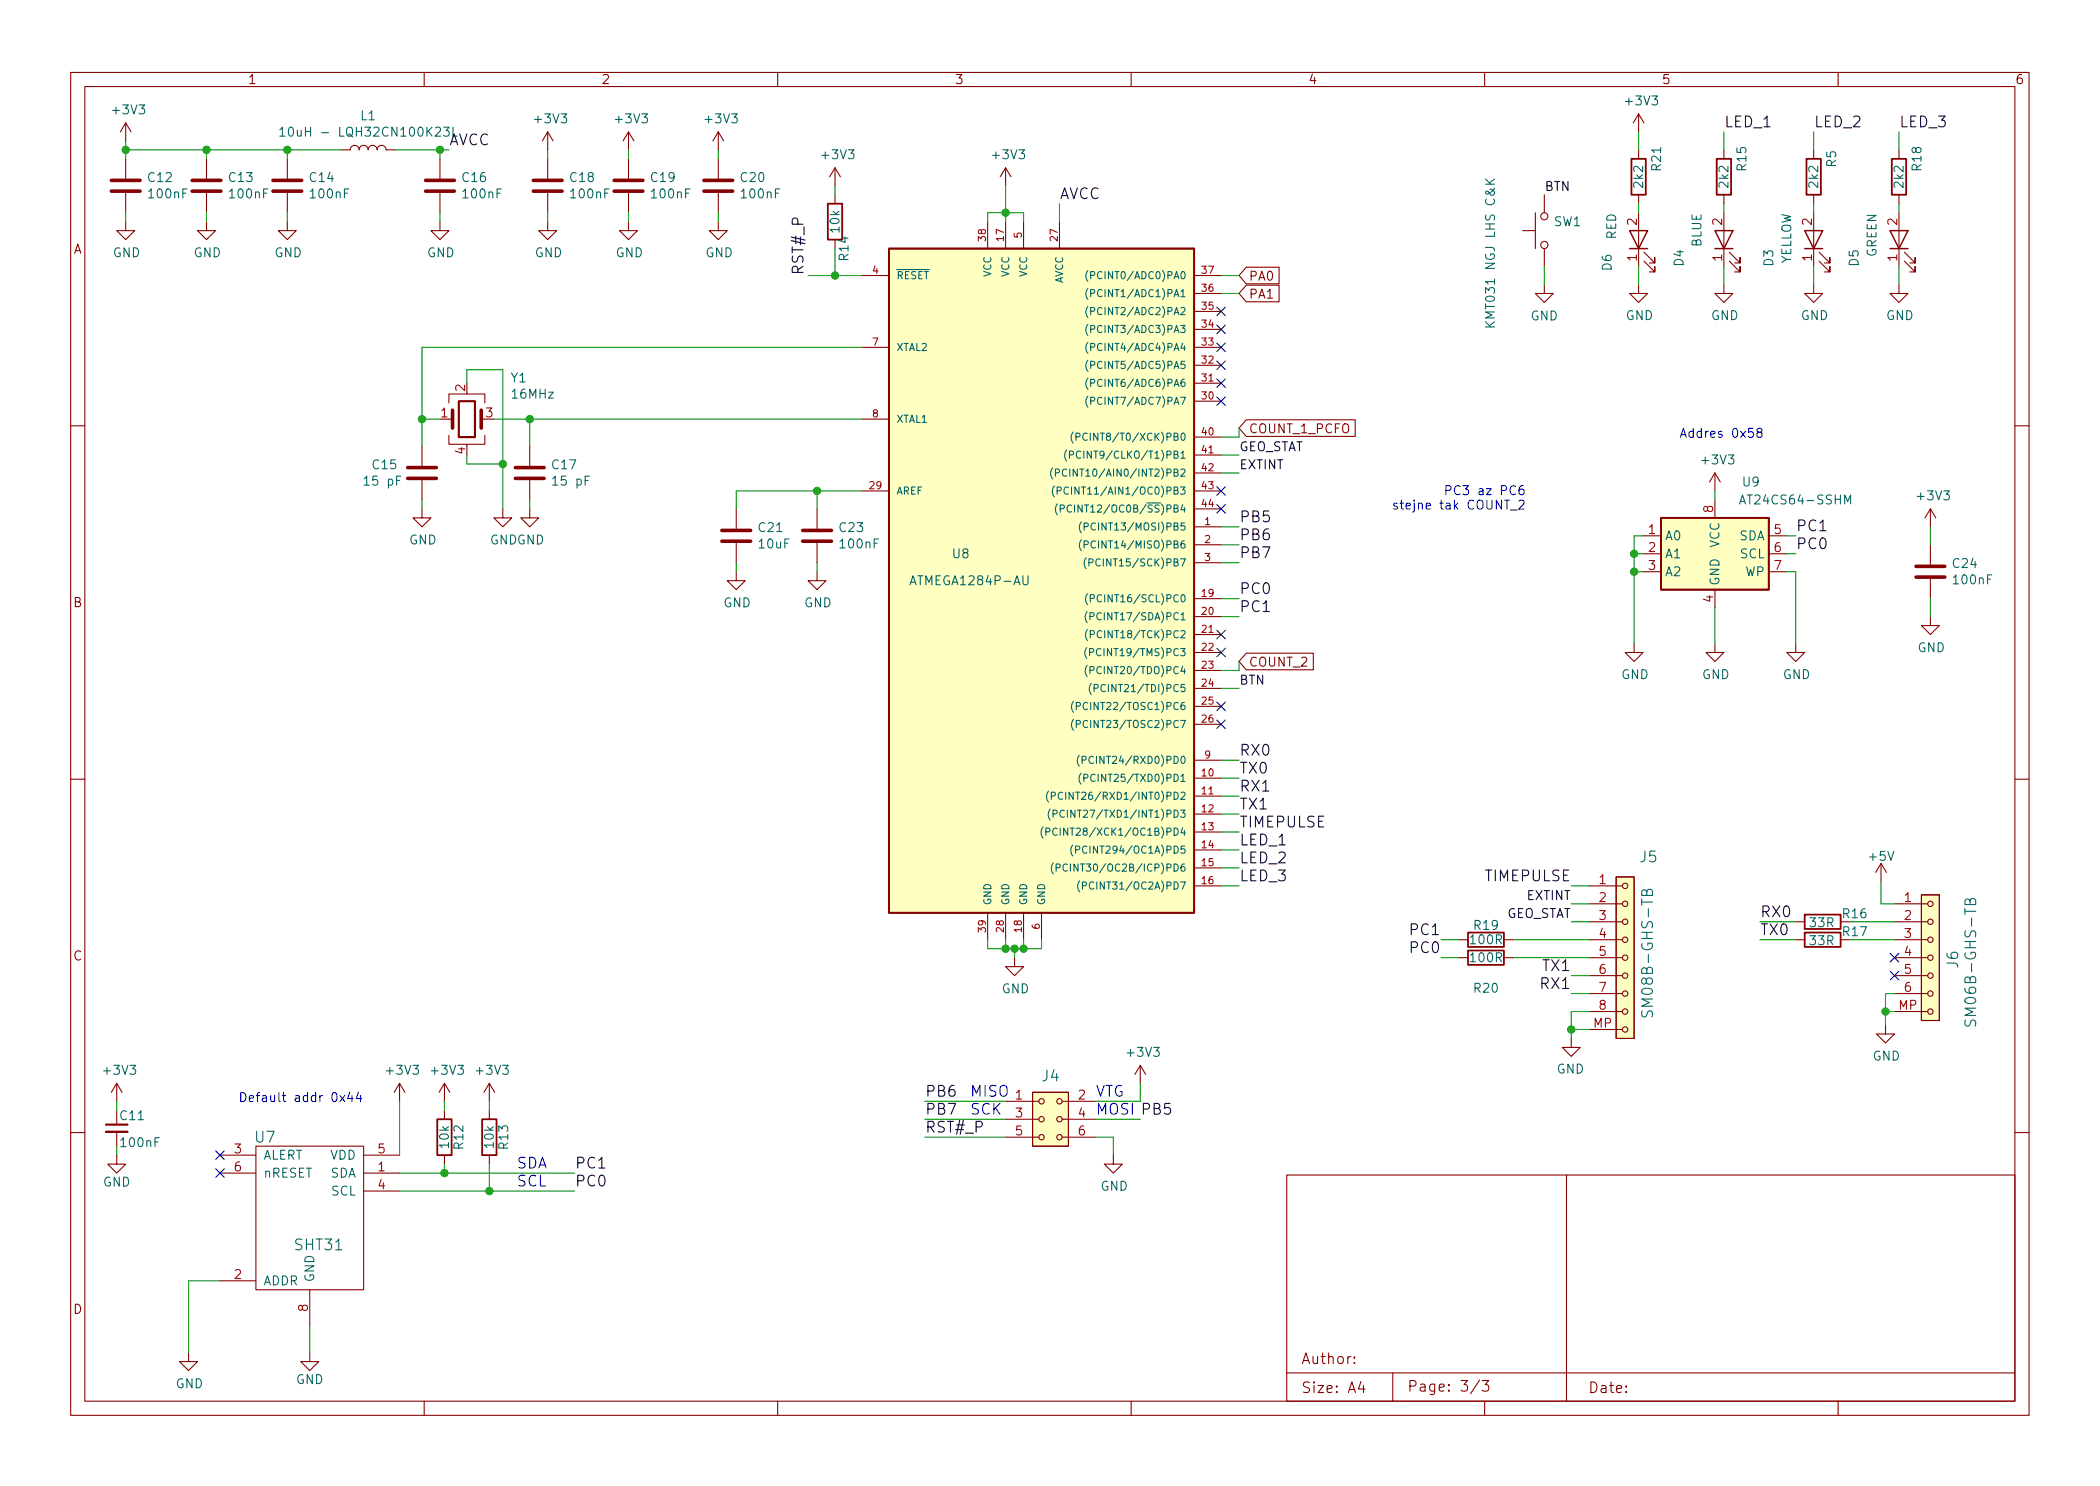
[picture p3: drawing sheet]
<svg xmlns="http://www.w3.org/2000/svg" width="297mm" height="210mm" viewBox="0 0 297 210" stroke-linecap="round" stroke-linejoin="round" font-family="sans-serif">
<g fill="none" stroke="#840000" stroke-width=".15">
<path d="M10 10.2h277v190.1h-277zM12 12.2h273v186.1h-273zM17.8 17.4v2.5M17.8 17.4l-.8 1.3M17.8 17.4l.7 1.3M60 10.2v2M77.5 18.7l-.8 1.2M77.5 18.7v2.5M77.5 18.7l.7 1.2M88.9 18.7l-.8 1.2M88.9 18.7v2.5M88.9 18.7l.8 1.2"/>
<path d="M101.6 18.7l-.8 1.2M101.6 18.7v2.5M101.6 18.7l.8 1.2M110 10.2v2M160 10.2v2M210 10.2v2M231.8 16.1l-.8 1.3M231.8 16.1v2.6M231.8 16.1l.7 1.3M260 10.2v2M17.8 31.4v1.2h1.2l-1.2 1.3-1.3-1.3h1.3M17.8 22.5v2.8"/>
<path d="M17.8 27.3v2.8M29.2 31.4v1.2h1.3l-1.3 1.3-1.3-1.3h1.3M29.2 22.5v2.8M29.2 27.3v2.8M40.6 31.4v1.2h1.3l-1.3 1.3-1.2-1.3h1.2M40.6 22.5v2.8M40.6 27.3v2.8M48.3 21.2h1.2a.64 .64 0 0 1 .7-.6 .64 .64 0 0 1 .6 .6 .64 .64 0 0 1 .6-.6 .64 .64 0 0 1 .7 .6 .64 .64 0 0 1 .6-.6 .64 .64 0 0 1 .6 .6 .64 .64 0 0 1 .7-.6 .64 .64 0 0 1 .6 .6h1.3M62.2 31.4v1.2h1.3l-1.3 1.3-1.2-1.3h1.2M62.2 22.5v2.8M62.2 27.3v2.8M77.5 31.4v1.2h1.2l-1.2 1.3-1.3-1.3h1.3"/>
<path d="M77.5 22.5v2.8M77.5 27.3v2.8M88.9 31.4v1.2h1.3l-1.3 1.3-1.3-1.3h1.3M88.9 22.5v2.8M88.9 27.3v2.8M101.6 31.4v1.2h1.3l-1.3 1.3-1.3-1.3h1.3M101.6 22.5v2.8M101.6 27.3v2.8M118.1 23.7l-.8 1.3M118.1 23.7v2.6M118.1 27.6v1.2M118.1 33.9v1.3"/>
<path d="M118.1 23.7l.8 1.3M121.9 39h3.8M139.7 31.4v3.8M142.2 23.7v2.6M142.2 31.4v3.8M142.2 23.7l-.7 1.3M142.2 23.7l.8 1.3M144.8 31.4v3.8M149.9 31.4v3.8M168.9 39h3.8M176.3 37.8h4.6v2.4h-4.6l-1-1.2zM215.4 32.6h1.8"/>
<path d="M217.2 30.1v5.1M218.4 27.6v2.5M218.4 35.2v2.5M231.8 21.2v1.3M231.8 27.6v1.2M231.8 30.1v7.6M232.5 37l1.6 1.5v-.8v.8h-.8M232.5 35.7l1.6 1.5v-.8v.8h-.8M243.8 21.2v1.3M243.8 27.6v1.2M243.8 30.1v7.6M244.6 37l1.5 1.5v-.8v.8h-.7"/>
<path d="M244.6 35.7l1.5 1.5v-.8v.8h-.7M256.5 21.2v1.3M256.5 27.6v1.2M256.5 30.1v7.6M257.3 37l1.5 1.5v-.8v.8h-.7M257.3 35.7l1.5 1.5v-.8v.8h-.7M268.6 21.2v1.3M268.6 27.6v1.2M268.6 30.1v7.6M269.4 37l1.5 1.5v-.8v.8h-.8M269.4 35.7l1.5 1.5v-.8v.8h-.8M63.5 57v-1.3h5.1v1.3"/>
<path d="M63.5 59.3h.5M68.1 59.3h.5M121.9 59.3h3.8M121.9 49.1h3.8M168.9 56.8h3.8M168.9 54.2h3.8M168.9 51.7h3.8M168.9 49.1h3.8M168.9 46.6h3.8M168.9 44.1h3.8M168.9 41.5h3.8M176.3 40.3h4.6v2.4h-4.6l-1-1.2z"/>
<path d="M176.3 59.4h15.4v2.3h-15.4l-1-1.1zM218.4 40.3v1.2h1.3l-1.3 1.3-1.2-1.3h1.2M231.8 40.3v1.2h1.2l-1.2 1.3-1.3-1.3h1.3M243.8 40.3v1.2h1.3l-1.3 1.3-1.2-1.3h1.2M256.5 40.3v1.2h1.3l-1.3 1.3-1.2-1.3h1.2M268.6 40.3v1.2h1.3l-1.3 1.3-1.3-1.3h1.3M10 60.2h2M59.7 72v1.3h1.3l-1.3 1.2-1.3-1.2h1.3M59.7 63.1v2.8M59.7 67.9v2.8M63.5 61.6v1.3h5.1v-1.3M71.1 72v1.3h1.3l-1.3 1.2-1.3-1.2h1.3"/>
<path d="M74.9 72v1.3h1.3l-1.3 1.2-1.2-1.2h1.2M74.9 63.1v2.8M74.9 67.9v2.8M104.1 72v2.8M104.1 76.8v2.8M115.6 72v2.8M115.6 76.8v2.8M121.9 69.5h3.8M168.9 74.5h3.8M168.9 77.1h3.8M168.9 69.5h3.8M168.9 79.6h3.8"/>
<path d="M168.9 61.8h3.8M168.9 64.4h3.8M168.9 66.9h3.8M168.9 72h3.8M232.4 75.8h2.5M232.4 78.4h2.5M242.6 66.9l-.8 1.3M242.6 66.9v2.6M242.6 70.7v2.6M242.6 66.9l.7 1.3M250.2 75.8h2.5M250.2 78.4h2.5"/>
<path d="M273 72v2.5M273 77.1v2.8M273 72l-.7 1.3M273 72l.8 1.3M285 60.2h2M104.1 80.9v1.3h1.3l-1.3 1.2-1.2-1.2h1.2M115.6 80.9v1.3h1.2l-1.2 1.2-1.3-1.2h1.3M168.9 84.7h3.8M168.9 87.2h3.8M168.9 89.8h3.8M168.9 92.3h3.8M168.9 94.9h3.8"/>
<path d="M168.9 97.4h3.8M168.9 99.9h3.8M176.3 92.4h9.5v2.4h-9.5l-1-1.2zM231.1 91.1v1.2h1.3l-1.3 1.3-1.2-1.3h1.2M232.4 80.9h2.5M242.6 91.1v1.2h1.2l-1.2 1.3-1.3-1.3h1.3M242.6 83.4v2.6M250.2 80.9h2.5M254 91.1v1.2h1.3l-1.3 1.3-1.3-1.3h1.3M273 87.2v1.3h1.3l-1.3 1.3-1.2-1.3h1.2M273 81.9v2.8M10 110.2h2"/>
<path d="M168.9 110.1h3.8M168.9 112.6h3.8M168.9 115.2h3.8M168.9 117.7h3.8M168.9 102.5h3.8M168.9 107.6h3.8M285 110.2h2M139.7 129.2v3.8M142.2 129.2v3.8M143.5 135.5v1.3h1.3l-1.3 1.2-1.3-1.2h1.3M144.8 129.2v3.8M147.3 129.2v3.8"/>
<path d="M168.9 120.3h3.8M168.9 122.8h3.8M168.9 125.3h3.8M206.4 133h1.2M206.4 135.5h1.2M212.7 133h1.3M212.7 135.5h1.3M224.8 125.3h4.7M224.8 133h4.7M224.8 130.4h4.7M224.8 138h4.7M224.8 135.5h4.7"/>
<path d="M224.8 127.9h4.7M228.6 124.1h2.5v22.8h-2.5zM254 133h1.3M254 130.4h1.3M266.1 122.2l-.8 1.2M266.1 122.2v2.5M266.1 122.2l.7 1.2M268 133h4.7M268 130.4h4.7M268 138h4.7M268 135.5h4.7M268 127.9h4.7"/>
<path d="M271.8 126.6h2.5v17.8h-2.5zM16.5 153.3l-.8 1.3M16.5 153.3v2.5M16.5 157.1v1.9M16.5 153.3l.8 1.3M56.5 153.3l-.7 1.3M56.5 153.3v2.5M56.5 153.3l.8 1.3M62.9 153.3v2.5M62.9 157.1v1.3M62.9 153.3l-.8 1.3M62.9 153.3l.7 1.3"/>
<path d="M69.2 153.3v2.5M69.2 157.1v1.3M69.2 153.3l-.7 1.3M69.2 153.3l.8 1.3M142.2 158.4h4.7M142.2 155.8h4.7M146 154.6h5.1v7.6h-5.1zM150.2 158.4h4.7M150.2 155.8h4.7M161.3 150.7l-.8 1.3M161.3 150.7v2.6M161.3 150.7l.8 1.3"/>
<path d="M222.2 146.9v1.3h-1.2l1.2 1.3 1.3-1.3h-1.3M224.8 145.7h4.7M224.8 143.1h4.7M224.8 140.6h4.7M266.7 145v1.3h1.3l-1.3 1.3-1.3-1.3h1.3M268 143.1h4.7M268 140.6h4.7M10 160.2h2M16.5 163.4v1.3h1.3l-1.3 1.3-1.3-1.3h1.3M16.5 160.1v2.1M31.1 166h5.1M31.1 163.4h5.1"/>
<path d="M36.2 162.2h15.2v20.3h-15.2zM51.4 166h5.1M51.4 163.4h5.1M51.4 168.5h5.1M62.9 163.4v1.3M69.2 163.4v1.3M142.2 160.9h4.7M150.2 160.9h4.7M157.5 163.4v1.3h1.2l-1.2 1.3-1.3-1.3h1.3M182 166.3h103v32h-103zM221.6 166.3v32M285 160.2h2"/>
<path d="M26.7 191.4v1.3h1.2l-1.2 1.2-1.3-1.2h1.3M31.1 181.2h5.1M43.8 191.4v1.3h1.3l-1.3 1.2-1.3-1.2h1.3M43.8 182.5v5.1M60 198.3v2M110 198.3v2M160 198.3v2M182 194.3h103M191.6 192.8v.1h-.1l.1-.1v.1M191.6 192v.1h-.1l.1-.1v.1M192.5 195.5l-.4 1h1M192.9 196v1"/>
<path d="M197 194.3v4M209.3 195.3l-1.3 1.9M209.6 195.3h1l-.5 .6a.41 .41 0 0 1 .5 .3v.3l-.2 .3h-.5l-.3-.1M210 198.3v2M260 198.3v2"/>
<circle cx="218.4" cy="34.7" r=".51"/>
<circle cx="218.4" cy="30.6" r=".51"/>
<circle cx="229.9" cy="125.3" r=".38"/>
<circle cx="229.9" cy="130.4" r=".38"/>
<circle cx="229.9" cy="127.9" r=".38"/>
<circle cx="229.9" cy="138" r=".38"/>
<circle cx="229.9" cy="135.5" r=".38"/>
<circle cx="229.9" cy="133" r=".38"/>
<circle cx="273.1" cy="130.4" r=".38"/>
<circle cx="273.1" cy="127.9" r=".38"/>
<circle cx="273.1" cy="135.5" r=".38"/>
<circle cx="273.1" cy="133" r=".38"/>
<circle cx="273.1" cy="138" r=".38"/>
<circle cx="147.3" cy="158.4" r=".38"/>
<circle cx="147.3" cy="155.8" r=".38"/>
<circle cx="149.9" cy="155.8" r=".38"/>
<circle cx="149.9" cy="158.4" r=".38"/>
<circle cx="229.9" cy="145.7" r=".38"/>
<circle cx="229.9" cy="140.6" r=".38"/>
<circle cx="229.9" cy="143.1" r=".38"/>
<circle cx="273.1" cy="143.1" r=".38"/>
<circle cx="273.1" cy="140.6" r=".38"/>
<circle cx="147.3" cy="160.9" r=".38"/>
<circle cx="149.9" cy="160.9" r=".38"/>
</g>
<g fill="none" stroke="#840000" stroke-width=".51">
<path d="M15.7 27h4.1M15.7 25.5h4.1M27.2 27h4M27.2 25.5h4M38.6 27h4.1M38.6 25.5h4.1M60.2 27h4.1M60.2 25.5h4.1M75.4 27h4.1M75.4 25.5h4.1M86.9 27h4M86.9 25.5h4"/>
<path d="M99.6 27h4M99.6 25.5h4M64 58v2.6M68.1 58v2.6M57.7 67.7h4M57.7 66.2h4M72.9 67.7h4.1M72.9 66.2h4.1M102.1 76.6h4.1M102.1 75.1h4.1M113.5 76.6h4.1M113.5 75.1h4.1"/>
<path d="M271 81.7h4.1M271 80.1h4.1"/>
</g>
<path d="M64.9 56.8h2.3v5h-2.3zM15 159.1h3" fill="none" stroke="#840000" stroke-width=".3"/>
<g fill="none" stroke="#840000" stroke-width=".25">
<path d="M117.1 28.8h2v5.1h-2zM125.7 35.2h43.2v94h-43.2zM230.8 22.5h2v5.1h-2zM242.8 22.5h2.1v5.1h-2.1zM255.5 22.5h2.1v5.1h-2.1zM267.6 22.5h2v5.1h-2zM234.9 73.3h15.3v10.1h-15.3zM207.6 131.9h5.1v2.1h-5.1zM207.6 134.5h5.1v2h-5.1zM255.3 131.9h5v2.1h-5zM255.3 129.4h5v2h-5zM61.8 158.4h2.1v5h-2.1z"/>
<path d="M68.2 158.4h2v5h-2z"/>
</g>
<g fill="#ffffc2" stroke="#ffffc2" stroke-width=".14">
<path d="M125.7 35.2h43.2v94h-43.2z"/>
<path d="M228.6 124.1h2.5v22.8h-2.5z"/>
<path d="M271.8 126.6h2.5v17.8h-2.5z"/>
<path d="M146 154.6h5.1v7.6h-5.1z"/>
<path d="M234.9 73.3h15.3v10.1h-15.3z"/>
</g>
<g fill="none" stroke="#006464" stroke-width=".15">
<path d="M39.6 18.4l.3-.4v1.3M39.6 19.3h.7M40.9 18.1l.2-.1a.68 .68 0 0 1 .3 1.1l-.2 .2a.69 .69 0 0 1-.3-1.2zM62.7 18h.8l-.4 .5 .4 .1v.5l-.2 .2h-.4l-.2-.2M64.1 18v1.3h.6M153.9 38.3a1.17 1.17 0 0 0 0 1.5M154.3 39l.5-.1 .1-.1-.1-.3-.5-.1v1M210.1 26.1h1.3M210.1 25.3l.8 .8M211.4 25.3l-.7 .6M153.9 56.1a1.17 1.17 0 0 0 0 1.5M153.9 53.5a1.17 1.17 0 0 0 0 1.6"/>
<path d="M153.9 51a1.17 1.17 0 0 0 0 1.5M153.9 48.4a1.17 1.17 0 0 0 0 1.6M153.9 45.9a1.17 1.17 0 0 0 0 1.5M153.9 43.4a1.17 1.17 0 0 0 0 1.5M153.9 40.8a1.17 1.17 0 0 0 0 1.6M154.3 56.7h.5l.1-.2-.1-.2-.5-.1v1M154.3 54.2h.5l.1-.2-.1-.2-.5-.1v1M154.3 51.7l.5-.1 .1-.1-.1-.3-.5-.1v1M154.3 49.1h.5l.1-.2-.1-.2-.5-.1v1M154.3 46.6l.5-.1 .1-.1-.1-.3-.5-.1v1.1M154.3 44h.5l.1-.2-.1-.2-.5-.1v1M154.3 41.5h.5l.1-.2-.1-.2-.5-.1v1"/>
<path d="M210.1 46.3h1.3M210.1 45.5l.8 .8M211.4 45.5l-.7 .6M148.9 66.2a1.17 1.17 0 0 0 0 1.6M149.1 68.8a1.17 1.17 0 0 0 0 1.5M149.3 66.9h.5l.1-.2-.1-.2-.5-.1v1M149.5 69.4h.5l.1-.2v-.2l-.6-.1v1M149.6 71.3a1.17 1.17 0 0 0 0 1.5M150 72l.4-.1 .1-.1v-.3l-.5-.1v1.1M150.9 63.7a1.17 1.17 0 0 0 0 1.5M150.9 66.5a.48 .48 0 0 0-.7 .3 .48 .48 0 0 0 .5 .6l.2-.1M151.1 69a.48 .48 0 0 0-.6 .3 .48 .48 0 0 0 .4 .6l.2-.1"/>
<path d="M151.3 64.4l.5-.1 .1-.1-.1-.3-.5-.1v1M151.8 61.1a1.17 1.17 0 0 0 0 1.6M152.2 61.8h.5l.1-.2-.1-.2-.5-.1v1M152.9 63.9a.48 .48 0 0 0-.7 .4 .48 .48 0 0 0 .5 .5l.2-.1M153 73.8a1.17 1.17 0 0 0 0 1.6M153 76.4a1.17 1.17 0 0 0 0 1.5M153.4 74.5h.4l.1-.2v-.2l-.5-.1v1M153.4 77.1l.4-.1 .1-.1v-.3l-.5-.1v1M153.6 78.9a1.17 1.17 0 0 0 0 1.6M153.8 61.4a.48 .48 0 0 0-.7 .3 .48 .48 0 0 0 .5 .6l.2-.1M154 79.6h.5l.1-.2v-.2l-.6-.1v1M246 71.3l.5-1.3 .4 1.3"/>
<path d="M246.2 70.9h.6M260.9 71.3v-1.3l.4 .9 .5-.9v1.3M144.7 81.5v1l.2 .2h.4l.1-.2v-1M151.9 99.2a1.17 1.17 0 0 0 0 1.6M152.2 99.9h.5l.1-.2v-.2l-.6-.1v1M153.7 91.6a1.17 1.17 0 0 0 0 1.6M153.8 86.5a1.17 1.17 0 0 0 0 1.6M153.8 94.2a1.17 1.17 0 0 0 0 1.5M153.8 84a1.17 1.17 0 0 0 0 1.5M153.8 89.1a1.17 1.17 0 0 0 0 1.5M154.1 92.3h.5l.1-.2v-.2l-.6-.1v1M154.2 87.2h.5l.1-.2-.1-.2-.5-.1v1"/>
<path d="M154.2 94.8h.5l.1-.2-.1-.2-.5-.1v1M154.2 84.7l.5-.1 .1-.1v-.3l-.6-.1v1.1M154.2 89.8l.5-.1 .1-.1v-.3l-.6-.1v1M154.4 96.7a1.17 1.17 0 0 0 0 1.5M154.8 97.4l.4-.1 .1-.1v-.3l-.5-.1v1.1M147.5 117a1.17 1.17 0 0 0 0 1.6M147.9 117.7h.5l.1-.2v-.2l-.6-.1v1M148.3 111.9a1.17 1.17 0 0 0 0 1.6M148.6 114.5a1.17 1.17 0 0 0 0 1.5M148.7 112.6h.5l.1-.2-.1-.2-.5-.1v1M148.9 115.2l.5-.1 .1-.1v-.3l-.6-.1v1M149.5 117.3a.48 .48 0 0 0-.6 .3 .48 .48 0 0 0 .4 .6l.2-.1"/>
<path d="M150.3 112.2a.48 .48 0 0 0-.7 .3 .48 .48 0 0 0 .5 .6l.2-.1M150.5 114.7a.48 .48 0 0 0-.6 .4 .48 .48 0 0 0 .5 .5l.1-.1M151.8 119.6a1.17 1.17 0 0 0 0 1.5M151.9 101.8a1.17 1.17 0 0 0 0 1.5M152.2 102.5l.5-.1 .1-.1v-.3l-.6-.1v1M152.7 106.9a1.17 1.17 0 0 0 0 1.5M152.9 109.4a1.17 1.17 0 0 0 0 1.5M153.1 107.5h.4l.1-.2v-.2l-.5-.1v1M153.3 110.1l.5-.1 .1-.1-.1-.3-.5-.1v1.1M149 122.1a1.17 1.17 0 0 0 0 1.5M149.4 122.8l.5-.1 .1-.1-.1-.3-.5-.1v1.1M151 122.3a.48 .48 0 0 0-.7 .4 .48 .48 0 0 0 .5 .6l.2-.1"/>
<path d="M152.1 120.2h.5l.1-.2v-.2l-.6-.1v1M152.7 124.6a1.17 1.17 0 0 0 0 1.6M153.1 125.3h.5l.1-.2-.1-.2-.5-.1v1M232.9 126.2a.41 .41 0 0 1 .4-.4 .41 .41 0 0 1 .4 .3v.6h-1.5l.1-.7a.36 .36 0 0 1 .4-.1 .36 .36 0 0 1 .2 .3v.5M278.7 127.5a.41 .41 0 0 1 .3-.4 .41 .41 0 0 1 .5 .3v.6h-1.6l.1-.7a.36 .36 0 0 1 .4-.1 .36 .36 0 0 1 .3 .3v.5M232.3 143l-.1 .2 .1 .5a.36 .36 0 0 0 .4 .2 .36 .36 0 0 0 .2-.3 .56 .56 0 0 1 .4-.6l.3 .1 .1 .2v.6M278 144.3l-.1 .2 .1 .5a.36 .36 0 0 0 .4 .2 .36 .36 0 0 0 .3-.3 .56 .56 0 0 1 .3-.6l.3 .1 .2 .2-.1 .6"/>
</g>
<path d="M230.5 32.6h2.5l-1.2 2.6zM230.5 35.2h2.5M242.6 32.6h2.5l-1.3 2.6zM242.6 35.2h2.5M255.3 32.6h2.5l-1.3 2.6zM255.3 35.2h2.5M267.3 32.6h2.6l-1.3 2.6zM267.3 35.2h2.6" fill="none" stroke="#840000" stroke-width=".2"/>
<path d="M15 160.1h3" fill="none" stroke="#840000" stroke-width=".33"/>
<path d="M197.6 71.3l-.3-.1-.2 .2 .1 .2 .4 .1v.3h-.5M198 71.2h.5M198.2 70.8v1.1l.1 .1h.2M204.5 69.4l.6-.1 .1-.2v-.3l-.2-.1h-.5v1.3M237.7 61.9l.4-1.3 .4 1.3M237.8 61.5h.6M34.1 154.6a.64 .64 0 0 1 .7 .6 .64 .64 0 0 1-.7 .7zM35.3 155.4l.6-.1-.1-.2-.3-.1-.2 .2v.6h.5" fill="none" stroke="#0000c2" stroke-width=".15"/>
<g fill="none" stroke="#009600" stroke-width=".15">
<path d="M17.8 19.9v2.6M231.8 18.7v2.5M243.8 18.7v2.5M256.5 18.7v2.5M268.6 18.7v2.5M17.8 30.1v1.3M17.8 21.2h30.5M29.2 21.2v1.3M29.2 30.1v1.3M40.6 21.2v1.3M40.6 30.1v1.3M55.9 21.2h7.6"/>
<path d="M62.2 21.2v1.3M62.2 30.1v1.3M77.5 21.2v1.3M77.5 30.1v1.3M88.9 21.2v1.3M88.9 30.1v1.3M101.6 21.2v1.3M101.6 30.1v1.3M114.3 39h7.6M118.1 26.3v1.3M118.1 35.2v3.8M139.7 31.4v-1.3h5.1v1.3"/>
<path d="M142.2 26.3v5.1M149.9 28.8v2.6M172.7 39h2.6M218.4 37.7v2.6M231.8 28.8v1.3M231.8 37.7v2.6M243.8 28.8v1.3M243.8 37.7v2.6M256.5 28.8v1.3M256.5 37.7v2.6M268.6 28.8v1.3M268.6 37.7v2.6"/>
<path d="M59.7 59.3h2.5M66 54.2v-1.9h5.1v19.7M69.8 59.3h52.1M74.9 59.3v3.8M121.9 49.1h-62.2v14M172.7 41.5h2.6M59.7 70.7v1.3M66 64.4v1.3h5.1M74.9 70.7v1.3M104.1 79.6v1.3M115.6 69.5v2.5M115.6 79.6v1.3"/>
<path d="M121.9 69.5h-17.8v2.5M172.7 74.5h2.6M172.7 79.6h2.6M172.7 77.1h2.6M172.7 64.4h2.6M172.7 66.9h2.6M175.3 60.6v1.2h-2.6M231.1 78.4h1.3M232.4 75.8h-1.3v15.3M242.6 69.5v1.2M252.7 78.4h1.3M252.7 75.8h1.3"/>
<path d="M273 74.5v2.6M172.7 84.7h2.6M172.7 87.2h2.6M172.7 97.4h2.6M175.3 93.6v1.3h-2.6M231.1 80.9h1.3M242.6 86v5.1M252.7 80.9h1.3v10.2M273 84.7v2.5M172.7 115.2h2.6M172.7 117.7h2.6M172.7 112.6h2.6"/>
<path d="M172.7 107.6h2.6M172.7 110.1h2.6M139.7 133v1.2h7.6v-1.2M142.2 133v1.2M143.5 134.2v1.3M144.8 133v1.2M172.7 125.3h2.6M172.7 122.8h2.6M172.7 120.3h2.6M203.8 133h2.6M203.8 135.5h2.6M214 133h10.8"/>
<path d="M214 135.5h10.8M222.2 125.3h2.6M222.2 130.4h2.6M222.2 127.9h2.6M222.2 138h2.6M248.9 130.4h5.1M248.9 133h5.1M261.6 130.4h6.4M261.6 133h6.4M266.1 124.7v3.2h1.9M16.5 155.8v1.3M56.5 155.8v7.6"/>
<path d="M62.9 155.8v1.3M69.2 155.8v1.3M130.8 155.8h11.4M130.8 158.4h11.4M154.9 158.4h6.4M161.3 153.3v2.5h-6.4M222.2 140.6h2.6M222.2 145.7h2.6M224.8 143.1h-2.6v3.8M266.7 143.1h1.3M268 140.6h-1.3v4.4M16.5 162.2v1.2"/>
<path d="M56.5 166h24.8M56.5 168.5h24.8M62.9 164.7v1.3M69.2 164.7v3.8M130.8 160.9h11.4M154.9 160.9h2.6v2.5M31.1 181.2h-4.4v10.2M43.8 187.6v3.8"/>
</g>
<g fill="none" stroke="#000084" stroke-width=".15">
<path d="M172.1 46l1.2 1.2M172.1 48.5l1.2 1.3M172.1 53.6l1.2 1.2M172.1 43.5l1.2 1.2M172.1 56.2l1.2 1.2M172.1 51.1l1.2 1.2M173.3 46l-1.2 1.2M173.3 48.5l-1.2 1.3M173.3 53.6l-1.2 1.2M173.3 43.5l-1.2 1.2M173.3 56.2l-1.2 1.2M173.3 51.1l-1.2 1.2"/>
<path d="M172.1 71.4l1.2 1.2M172.1 68.9l1.2 1.2M173.3 71.4l-1.2 1.2M173.3 68.9l-1.2 1.2M172.1 91.7l1.2 1.2M172.1 89.2l1.2 1.2M172.1 99.3l1.2 1.3M173.3 91.7l-1.2 1.2M173.3 89.2l-1.2 1.2M173.3 99.3l-1.2 1.3M172.1 101.9l1.2 1.2M173.3 101.9l-1.2 1.2"/>
<path d="M267.4 137.4l1.2 1.3M267.4 134.9l1.2 1.2M268.6 137.4l-1.2 1.3M268.6 134.9l-1.2 1.2M30.5 162.8l1.2 1.3M30.5 165.4l1.2 1.2M31.7 162.8l-1.2 1.3M31.7 165.4l-1.2 1.2"/>
</g>
<g fill="#009600" stroke="#009600" stroke-width=".15">
<circle cx="59.7" cy="59.3" r=".51"/>
<circle cx="62.9" cy="166" r=".51"/>
<circle cx="69.2" cy="168.5" r=".51"/>
<circle cx="142.2" cy="30.1" r=".51"/>
<circle cx="118.1" cy="39" r=".51"/>
<circle cx="71.1" cy="65.7" r=".51"/>
<circle cx="74.9" cy="59.3" r=".51"/>
<circle cx="115.6" cy="69.5" r=".51"/>
<circle cx="143.5" cy="134.2" r=".51"/>
<circle cx="142.2" cy="134.2" r=".51"/>
<circle cx="62.2" cy="21.2" r=".51"/>
<circle cx="40.6" cy="21.2" r=".51"/>
<circle cx="29.2" cy="21.2" r=".51"/>
<circle cx="17.8" cy="21.2" r=".51"/>
<circle cx="222.3" cy="145.7" r=".51"/>
<circle cx="144.8" cy="134.2" r=".51"/>
<circle cx="266.7" cy="143.1" r=".51"/>
<circle cx="231.1" cy="78.4" r=".51"/>
<circle cx="231.1" cy="80.9" r=".51"/>
</g>
<g font-size="2.1" fill="#0f0f0f">
<text x="63.5" y="20.6">AVCC</text>
<text x="243.8" y="18">LED_1</text>
<text x="256.5" y="18">LED_2</text>
<text x="268.6" y="18">LED_3</text>
<text x="149.9" y="28.2">AVCC</text>
<text x="113.7" y="39" transform="rotate(-90 113.7 39)">RST#_P</text>
<text x="175.3" y="76.4">PB6</text>
<text x="175.3" y="73.9">PB5</text>
<text x="254" y="77.7">PC0</text>
<text x="254" y="75.2">PC1</text>
<text x="175.3" y="79">PB7</text>
<text x="175.3" y="84.1">PC0</text>
<text x="175.3" y="86.6">PC1</text>
<text x="175.3" y="106.9">RX0</text>
<text x="175.3" y="112">RX1</text>
<text x="175.3" y="109.5">TX0</text>
<text x="175.3" y="119.6">LED_1</text>
<text x="175.3" y="114.5">TX1</text>
<text x="175.3" y="117.1">TIMEPULSE</text>
<text x="175.3" y="124.7">LED_3</text>
<text x="175.3" y="122.2">LED_2</text>
<text x="210.1" y="124.7">TIMEPULSE</text>
<text x="248.9" y="129.8">RX0</text>
<text x="199.7" y="134.9">PC0</text>
<text x="199.7" y="132.3">PC1</text>
<text x="218.4" y="137.4">TX1</text>
<text x="248.9" y="132.3">TX0</text>
<text x="218.1" y="139.9">RX1</text>
<text x="130.8" y="155.2">PB6</text>
<text x="130.8" y="157.7">PB7</text>
<text x="130.8" y="160.3">RST#_P</text>
<text x="81.3" y="167.9">PC0</text>
<text x="81.3" y="165.3">PC1</text>
</g>
<g font-size="2.1" fill="#006464">
<text x="232" y="122">J5</text>
<text x="277" y="136.9" transform="rotate(-90 277 136.9)">J6</text>
<text x="233.8" y="142.8" transform="rotate(-90 233.8 142.8)">SM08B-GHS-TB</text>
<text x="279.5" y="144.1" transform="rotate(-90 279.5 144.1)">SM06B-GHS-TB</text>
<text x="147.4" y="153">J4</text>
<text x="36.1" y="161.7">U7</text>
<text x="41.8" y="176.9">SHT31</text>
</g>
<g font-size="2.1" fill="#0000c2">
<text x="137.2" y="155.2">MISO</text>
<text x="154.9" y="155.2">VTG</text>
<text x="137.2" y="157.7">SCK</text>
<text x="154.9" y="157.7">MOSI PB5</text>
<text x="73" y="165.3">SDA</text>
<text x="73" y="167.9">SCL</text>
</g>
<g font-size="2.1" fill="#840000">
<text x="184" y="193">Author:</text>
<text x="184" y="197.1">Size: A4</text>
<text x="199" y="196.9">Page: 3/3</text>
<text x="224.6" y="197.1">Date:</text>
</g>
<g font-size="1.8" fill="#840000">
<text x="35" y="11.9">1</text>
<text x="85" y="11.9">2</text>
<text x="135" y="11.9">3</text>
<text x="185" y="11.9">4</text>
<text x="235" y="11.9">5</text>
<text x="285" y="11.9">6</text>
<text x="10.3" y="35.9">A</text>
<text x="176.6" y="39.7">PA0</text>
<text x="176.6" y="42.2">PA1</text>
<text x="176.6" y="61.3">COUNT_1_PCFO</text>
<text x="10.3" y="85.9">B</text>
<text x="176.6" y="94.3">COUNT_2</text>
<text x="10.3" y="135.9">C</text>
<text x="10.3" y="185.9">D</text>
</g>
<g font-size="1.8" fill="#006464">
<text x="16.1" y="16.2">+3V3</text>
<text x="51" y="17">L1</text>
<text x="75.8" y="17.4">+3V3</text>
<text x="87.2" y="17.4">+3V3</text>
<text x="99.9" y="17.4">+3V3</text>
<text x="230.1" y="14.9">+3V3</text>
<text x="41.4" y="19.3">10uH - LQH32CN100K23L</text>
<text x="116.4" y="22.5">+3V3</text>
<text x="140.5" y="22.5">+3V3</text>
<text x="259.7" y="23.6" transform="rotate(-90 259.7 23.6)">R5</text>
<text x="21" y="25.7">C12</text>
<text x="21.2" y="28.1">100nF</text>
<text x="32.4" y="25.7">C13</text>
<text x="32.6" y="28.1">100nF</text>
<text x="43.9" y="25.7">C14</text>
<text x="44" y="28.1">100nF</text>
<text x="65.5" y="25.7">C16</text>
<text x="65.6" y="28.1">100nF</text>
<text x="80.7" y="25.7">C18</text>
<text x="80.8" y="28.1">100nF</text>
<text x="92.1" y="25.7">C19</text>
<text x="92.3" y="28.1">100nF</text>
<text x="104.8" y="25.7">C20</text>
<text x="105" y="28.1">100nF</text>
<text x="232.4" y="26.5" transform="rotate(-90 232.4 26.5)">2k2</text>
<text x="234.9" y="24.1" transform="rotate(-90 234.9 24.1)">R21</text>
<text x="244.5" y="26.5" transform="rotate(-90 244.5 26.5)">2k2</text>
<text x="247" y="24.1" transform="rotate(-90 247 24.1)">R15</text>
<text x="257.2" y="26.5" transform="rotate(-90 257.2 26.5)">2k2</text>
<text x="269.2" y="26.5" transform="rotate(-90 269.2 26.5)">2k2</text>
<text x="271.8" y="24.1" transform="rotate(-90 271.8 24.1)">R18</text>
<text x="118.7" y="32.8" transform="rotate(-90 118.7 32.8)">10k</text>
<text x="219.8" y="32">SW1</text>
<text x="228.6" y="33.9" transform="rotate(-90 228.6 33.9)">RED</text>
<text x="240.7" y="35" transform="rotate(-90 240.7 35)">BLUE</text>
<text x="15.9" y="36.4">GND</text>
<text x="27.4" y="36.4">GND</text>
<text x="38.8" y="36.4">GND</text>
<text x="60.4" y="36.4">GND</text>
<text x="75.6" y="36.4">GND</text>
<text x="87.1" y="36.4">GND</text>
<text x="99.8" y="36.4">GND</text>
<text x="120" y="36.8" transform="rotate(-90 120 36.8)">R14</text>
<text x="228" y="38.3" transform="rotate(-90 228 38.3)">D6</text>
<text x="238.1" y="37.6" transform="rotate(-90 238.1 37.6)">D4</text>
<text x="250.8" y="37.6" transform="rotate(-90 250.8 37.6)">D3</text>
<text x="253.4" y="37.5" transform="rotate(-90 253.4 37.5)">YELLOW</text>
<text x="262.9" y="37.6" transform="rotate(-90 262.9 37.6)">D5</text>
<text x="265.4" y="36.4" transform="rotate(-90 265.4 36.4)">GREEN</text>
<text x="211.5" y="45.5" transform="rotate(-90 211.5 45.5)">KMT031 NGJ LHS C&amp;K</text>
<text x="216.5" y="45.3">GND</text>
<text x="229.9" y="45.3">GND</text>
<text x="242" y="45.3">GND</text>
<text x="254.7" y="45.3">GND</text>
<text x="266.8" y="45.3">GND</text>
<text x="72.3" y="54.1">Y1</text>
<text x="72.5" y="56.4">16MHz</text>
<text x="240.9" y="65.7">+3V3</text>
<text x="51.8" y="68.7">15 pF</text>
<text x="52.8" y="66.4">C15</text>
<text x="78.2" y="66.4">C17</text>
<text x="78.4" y="68.7">15 pF</text>
<text x="246.5" y="68.8">U9</text>
<text x="246.8" y="71.4">AT24CS64-SSHM</text>
<text x="271.3" y="70.8">+3V3</text>
<text x="57.9" y="77">GND</text>
<text x="69.3" y="77">GNDGND</text>
<text x="107.4" y="75.3">C21</text>
<text x="107.4" y="77.6">10uF</text>
<text x="118.8" y="75.3">C23</text>
<text x="118.9" y="77.6">100nF</text>
<text x="235.5" y="76.4">A0</text>
<text x="243.2" y="77.5" transform="rotate(-90 243.2 77.5)">VCC</text>
<text x="245.9" y="76.4">SDA</text>
<text x="129.2" y="82.8">ATMEGA1284P-AU</text>
<text x="134.8" y="79">U8</text>
<text x="235.5" y="79">A1</text>
<text x="235.5" y="81.5">A2</text>
<text x="243.2" y="82.9" transform="rotate(-90 243.2 82.9)">GND</text>
<text x="246.1" y="79">SCL</text>
<text x="246.8" y="81.5">WP</text>
<text x="276.3" y="80.4">C24</text>
<text x="276.4" y="82.7">100nF</text>
<text x="102.3" y="85.9">GND</text>
<text x="113.7" y="85.9">GND</text>
<text x="271.2" y="92.3">GND</text>
<text x="229.3" y="96.1">GND</text>
<text x="240.7" y="96.1">GND</text>
<text x="252.2" y="96.1">GND</text>
<text x="264.5" y="121.8">+5V</text>
<text x="208.6" y="131.6">R19</text>
<text x="256" y="131.2">33R</text>
<text x="260.7" y="129.9">R16</text>
<text x="208.1" y="133.6">100R</text>
<text x="208.1" y="136.1">100R</text>
<text x="256" y="133.7">33R</text>
<text x="260.7" y="132.5">R17</text>
<text x="141.7" y="140.5">GND</text>
<text x="208.6" y="140.5">R20</text>
<text x="159.6" y="149.5">+3V3</text>
<text x="14.8" y="152.1">+3V3</text>
<text x="54.8" y="152.1">+3V3</text>
<text x="61.2" y="152.1">+3V3</text>
<text x="67.5" y="152.1">+3V3</text>
<text x="220.2" y="151.9">GND</text>
<text x="264.9" y="150.1">GND</text>
<text x="17.1" y="158.5">C11</text>
<text x="14.5" y="167.9">GND</text>
<text x="17.2" y="162.3">100nF</text>
<text x="37.2" y="164.1">ALERT</text>
<text x="37.2" y="166.6">nRESET</text>
<text x="46.7" y="166.6">SDA</text>
<text x="46.7" y="164.1">VDD</text>
<text x="63.5" y="162.4" transform="rotate(-90 63.5 162.4)">10k</text>
<text x="65.5" y="162.5" transform="rotate(-90 65.5 162.5)">R12</text>
<text x="69.8" y="162.4" transform="rotate(-90 69.8 162.4)">10k</text>
<text x="71.9" y="162.5" transform="rotate(-90 71.9 162.5)">R13</text>
<text x="46.9" y="169.2">SCL</text>
<text x="155.6" y="168.5">GND</text>
<text x="37.2" y="181.9">ADDR</text>
<text x="44.4" y="181.5" transform="rotate(-90 44.4 181.5)">GND</text>
<text x="24.8" y="196.4">GND</text>
<text x="41.8" y="195.8">GND</text>
</g>
<g font-size="1.8" fill="#0f0f0f">
<text x="218.4" y="27">BTN</text>
<text x="175.3" y="63.8">GEO_STAT</text>
<text x="175.3" y="66.4">EXTINT</text>
<text x="175.3" y="96.9">BTN</text>
<text x="212.7" y="129.9">GEO_STAT</text>
<text x="216" y="127.3">EXTINT</text>
</g>
<g font-size="1.8" fill="#a90000">
<text x="231.5" y="31.9" transform="rotate(-90 231.5 31.9)">2</text>
<text x="243.6" y="31.9" transform="rotate(-90 243.6 31.9)">2</text>
<text x="256.3" y="31.9" transform="rotate(-90 256.3 31.9)">2</text>
<text x="268.4" y="31.9" transform="rotate(-90 268.4 31.9)">2</text>
<text x="231.5" y="36.9" transform="rotate(-90 231.5 36.9)">1</text>
<text x="243.6" y="36.9" transform="rotate(-90 243.6 36.9)">1</text>
<text x="256.3" y="36.9" transform="rotate(-90 256.3 36.9)">1</text>
<text x="268.4" y="36.9" transform="rotate(-90 268.4 36.9)">1</text>
<text x="62.4" y="59">1</text>
<text x="65.8" y="55.4" transform="rotate(-90 65.8 55.4)">2</text>
<text x="68.7" y="59">3</text>
<text x="65.8" y="64.2" transform="rotate(-90 65.8 64.2)">4</text>
<text x="233.2" y="75.6">1</text>
<text x="242.3" y="72.5" transform="rotate(-90 242.3 72.5)">8</text>
<text x="251" y="75.6">5</text>
<text x="233.2" y="78.1">2</text>
<text x="233.2" y="80.6">3</text>
<text x="251" y="78.1">6</text>
<text x="251" y="80.6">7</text>
<text x="242.3" y="85.2" transform="rotate(-90 242.3 85.2)">4</text>
<text x="226.2" y="125.1">1</text>
<text x="226.2" y="127.6">2</text>
<text x="226.2" y="130.2">3</text>
<text x="269.4" y="127.6">1</text>
<text x="269.4" y="130.2">2</text>
<text x="226.2" y="132.7">4</text>
<text x="226.2" y="135.2">5</text>
<text x="226.2" y="137.8">6</text>
<text x="269.4" y="132.7">3</text>
<text x="269.4" y="135.2">4</text>
<text x="269.4" y="137.8">5</text>
<text x="226.2" y="140.3">7</text>
<text x="226.2" y="142.9">8</text>
<text x="268.5" y="142.9">MP</text>
<text x="269.4" y="140.3">6</text>
<text x="225.4" y="145.4">MP</text>
<text x="143.7" y="155.6">1</text>
<text x="152.5" y="155.6">2</text>
<text x="143.7" y="158.1">3</text>
<text x="143.7" y="160.6">5</text>
<text x="152.5" y="158.1">4</text>
<text x="152.5" y="160.6">6</text>
<text x="33.2" y="163.2">3</text>
<text x="33.2" y="165.7">6</text>
<text x="53.5" y="165.7">1</text>
<text x="53.5" y="163.2">5</text>
<text x="53.5" y="168.3">4</text>
<text x="33.2" y="181">2</text>
<text x="43.6" y="185.5" transform="rotate(-90 43.6 185.5)">8</text>
</g>
<g font-size="1.8" fill="#0000c2">
<text x="239" y="61.9">Addres 0x58</text>
<text x="206.2" y="70.1">PC3 az PC6</text>
<text x="199" y="72.1">stejne tak COUNT_2</text>
<text x="36.7" y="155.9">Default addr 0x44</text>
</g>
<g font-size="1.4" fill="#a90000">
<text x="139.4" y="34.1" transform="rotate(-90 139.4 34.1)">38</text>
<text x="142" y="34.1" transform="rotate(-90 142 34.1)">17</text>
<text x="144.5" y="33.7" transform="rotate(-90 144.5 33.7)">5</text>
<text x="149.6" y="34.1" transform="rotate(-90 149.6 34.1)">27</text>
<text x="123.4" y="38.7">4</text>
<text x="170" y="41.3">36</text>
<text x="170" y="38.7">37</text>
<text x="170" y="46.3">34</text>
<text x="170" y="43.8">35</text>
<text x="123.4" y="48.9">7</text>
<text x="170" y="54">31</text>
<text x="170" y="51.4">32</text>
<text x="170" y="48.9">33</text>
<text x="123.4" y="59">8</text>
<text x="170" y="56.5">30</text>
<text x="170" y="61.6">40</text>
<text x="170" y="64.1">41</text>
<text x="123" y="69.2">29</text>
<text x="170" y="66.7">42</text>
<text x="170" y="69.2">43</text>
<text x="170" y="71.7">44</text>
<text x="170.4" y="74.3">1</text>
<text x="170.4" y="76.8">2</text>
<text x="170.4" y="79.4">3</text>
<text x="170" y="84.4">19</text>
<text x="170" y="87">20</text>
<text x="170" y="89.5">21</text>
<text x="170" y="92.1">22</text>
<text x="170" y="94.6">23</text>
<text x="170" y="97.1">24</text>
<text x="170" y="99.7">25</text>
<text x="170" y="102.2">26</text>
<text x="170.4" y="107.3">9</text>
<text x="170" y="109.8">10</text>
<text x="170" y="112.4">11</text>
<text x="170" y="114.9">12</text>
<text x="170" y="117.5">13</text>
<text x="170" y="120">14</text>
<text x="170" y="122.5">15</text>
<text x="170" y="125.1">16</text>
<text x="139.4" y="131.8" transform="rotate(-90 139.4 131.8)">39</text>
<text x="142" y="131.8" transform="rotate(-90 142 131.8)">28</text>
<text x="144.5" y="131.8" transform="rotate(-90 144.5 131.8)">18</text>
<text x="147.1" y="131.5" transform="rotate(-90 147.1 131.5)">6</text>
</g>
<g font-size="1.4" fill="#006464">
<text x="126.7" y="39.5">~{RESET}</text>
<text x="140.2" y="39.2" transform="rotate(-90 140.2 39.2)">VCC</text>
<text x="142.7" y="39.2" transform="rotate(-90 142.7 39.2)">VCC</text>
<text x="145.3" y="39.2" transform="rotate(-90 145.3 39.2)">VCC</text>
<text x="150.4" y="40.2" transform="rotate(-90 150.4 40.2)">AVCC</text>
<text x="154.9" y="39.5">(PCINT0/ADC0)PA0</text>
<text x="154.9" y="47.1">(PCINT3/ADC3)PA3</text>
<text x="154.9" y="44.6">(PCINT2/ADC2)PA2</text>
<text x="154.9" y="42">(PCINT1/ADC1)PA1</text>
<text x="126.7" y="49.7">XTAL2</text>
<text x="154.9" y="52.2">(PCINT5/ADC5)PA5</text>
<text x="154.9" y="49.7">(PCINT4/ADC4)PA4</text>
<text x="126.7" y="59.8">XTAL1</text>
<text x="154.9" y="57.3">(PCINT7/ADC7)PA7</text>
<text x="154.9" y="54.7">(PCINT6/ADC6)PA6</text>
<text x="152.7" y="64.9">(PCINT9/CLKO/T1)PB1</text>
<text x="153.7" y="62.4">(PCINT8/T0/XCK)PB0</text>
<text x="126.7" y="70">AREF</text>
<text x="151.3" y="67.4">(PCINT10/AIN0/INT2)PB2</text>
<text x="151.5" y="70">(PCINT11/AIN1/OC0)PB3</text>
<text x="150.7" y="72.5">(PCINT12/OC0B/~{SS})PB4</text>
<text x="154.4" y="75.1">(PCINT13/MOSI)PB5</text>
<text x="154.4" y="77.6">(PCINT14/MISO)PB6</text>
<text x="155" y="80.1">(PCINT15/SCK)PB7</text>
<text x="155" y="87.8">(PCINT17/SDA)PC1</text>
<text x="155.2" y="85.2">(PCINT16/SCL)PC0</text>
<text x="155" y="92.8">(PCINT19/TMS)PC3</text>
<text x="155" y="95.4">(PCINT20/TDO)PC4</text>
<text x="155.1" y="90.3">(PCINT18/TCK)PC2</text>
<text x="153.3" y="100.5">(PCINT22/TOSC1)PC6</text>
<text x="155.7" y="97.9">(PCINT21/TDI)PC5</text>
<text x="153.3" y="103">(PCINT23/TOSC2)PC7</text>
<text x="150.8" y="113.2">(PCINT26/RXD1/INT0)PD2</text>
<text x="154.2" y="108.1">(PCINT24/RXD0)PD0</text>
<text x="154.4" y="110.6">(PCINT25/TXD0)PD1</text>
<text x="149.9" y="118.2">(PCINT28/XCK1/OC1B)PD4</text>
<text x="150.9" y="115.7">(PCINT27/TXD1/INT1)PD3</text>
<text x="151.3" y="123.3">(PCINT30/OC2B/ICP)PD6</text>
<text x="153.3" y="120.8">(PCINT294/OC1A)PD5</text>
<text x="154.1" y="125.9">(PCINT31/OC2A)PD7</text>
<text x="140.2" y="128.1" transform="rotate(-90 140.2 128.1)">GND</text>
<text x="142.7" y="128.1" transform="rotate(-90 142.7 128.1)">GND</text>
<text x="145.3" y="128.1" transform="rotate(-90 145.3 128.1)">GND</text>
<text x="147.8" y="128.1" transform="rotate(-90 147.8 128.1)">GND</text>
</g>
</svg>
